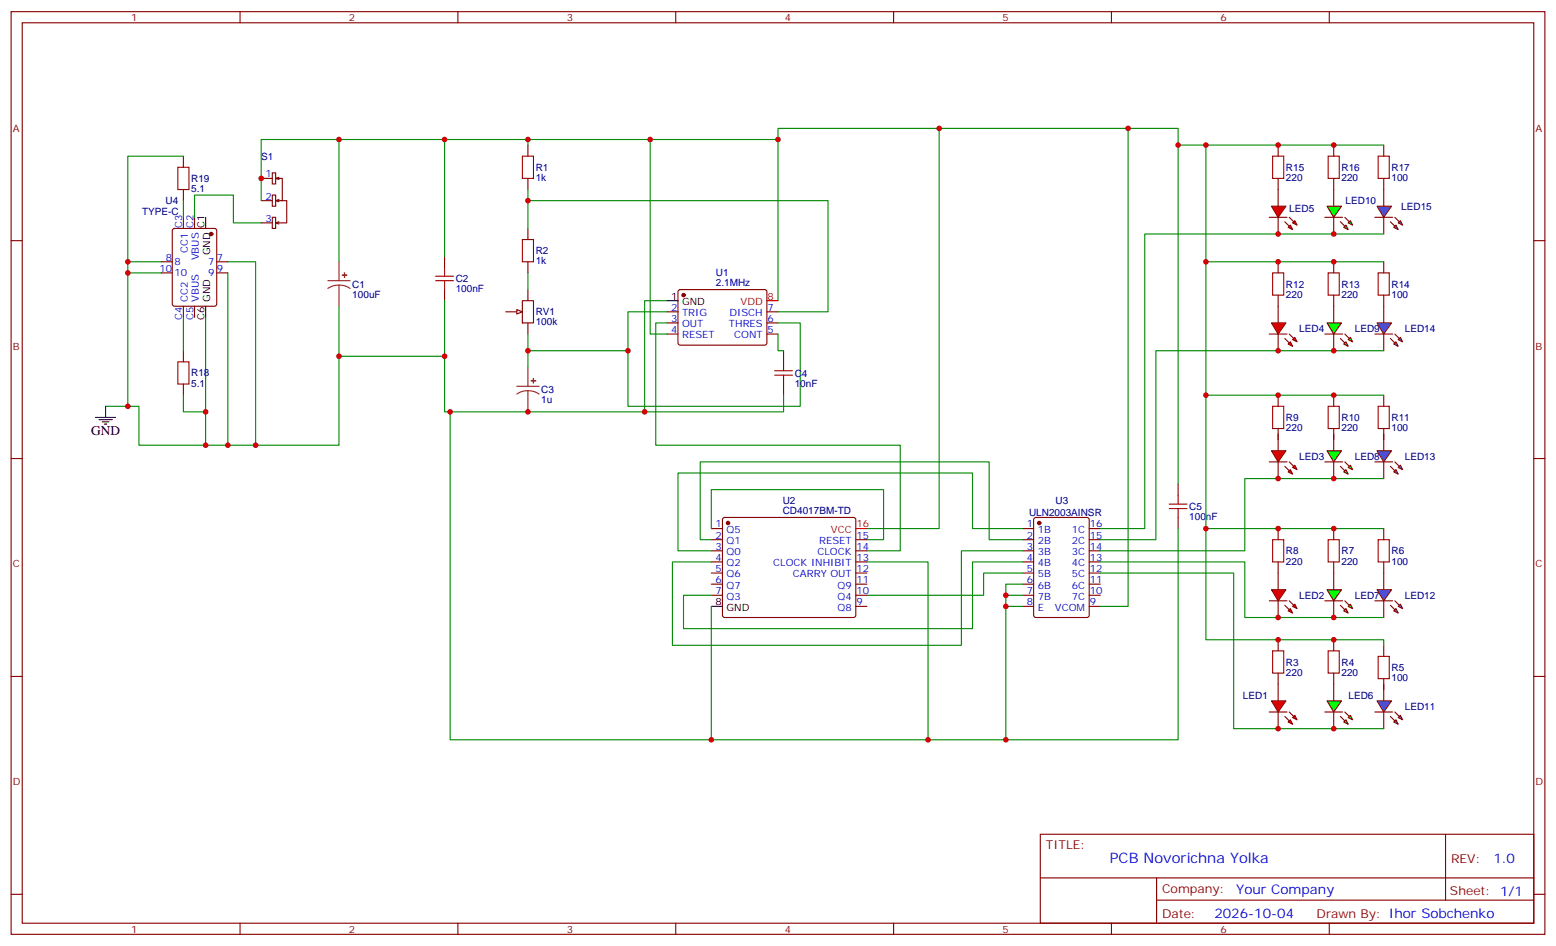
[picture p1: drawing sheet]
<svg xmlns="http://www.w3.org/2000/svg" width="494mm" height="300mm" viewBox="0 0 494 300" stroke-linecap="round" stroke-linejoin="round" font-family="sans-serif">
<path d="M107.6 44.3h33.5v37M141.1 44.3h26.5v1.7M82.9 63.7v-19.4h24.7v38.8M167.6 60.1v12.4M107.6 97.2v44.1h-63.5v-12.4h-10.6M141.1 95.4v17.7h-33.5" fill="none" stroke="#008700" stroke-width=".35"/>
<path d="M30.3 132.5h6.4M31.4 133.2h4.2M32.5 133.9h2.1M33.2 134.6h.7M33.5 128.9v3.6" fill="none" stroke="#000" stroke-width=".35"/>
<g fill="none" stroke="#870000" stroke-width=".35">
<path d="M82.9 56.6h3.5M86.4 54.9h1.1v3.5h-1.1zM87.5 56.6h2.1v7.1h-2.1M87.5 56.6l1 .4M88.5 56.3l-1 .3M167.6 46v3.6M167.6 56.6v3.5M82.9 70.7h3.5M82.9 63.7h3.5M86.4 69h1.1v3.5h-1.1zM86.4 61.9h1.1v3.5h-1.1zM87.5 63.7l1 .3"/>
<path d="M87.5 70.7l1 .4M88.5 63.3l-1 .4M88.5 70.4l-1 .3M89.3 63.7h1.7v7h-3.5M167.6 72.5v3.5M141.1 81.3v3.5M141.1 91.9v3.5M160.5 99h3.5M165.8 95.4h3.5v7.1h-3.5zM167.6 83.1v3.5M167.6 91.9v3.5M167.6 102.5v3.5"/>
</g>
<path d="M104.1 89.1h7M107.6 90.5l-1.9 .2-1.6 .8M107.6 90.5l1.8 .2 1.7 .8M107.6 83.1v6M107.6 90.5v6.7" fill="none" stroke="#8c2424" stroke-width=".35"/>
<g fill="#8c2424" stroke="#8c2424" stroke-width=".35">
<path d="M108.7 87.3h1.4z"/>
<path d="M109.3 86.6l.1 1.4z"/>
</g>
<path d="M165.8 49.6h3.5v7h-3.5zM165.8 76h3.5v7.1h-3.5zM138.3 89.1h5.6M138.3 87.7h5.6M141.1 84.8v2.9M141.1 89.1v2.8" fill="none" stroke="#a10000" stroke-width=".35"/>
<path d="M164 98.2l1.8 .8-1.8 .7z" fill="#f0f0f0" stroke="#870000" stroke-width=".35"/>
<g fill="none" stroke="#008700" stroke-width=".35">
<path d="M167.6 44.3h79.3v51.1M206.4 44.3v61.7h5.3M246.9 44.3v-3.6h51.2v127h-22.9M298.1 40.7h60v151.7h-8.9M358.1 40.7h15.8v112.9M167.6 63.7h95.2v35.3h-15.9M167.6 86.6v5.3M211.7 99h-12.4v29.9h54.7v-26.4h-7.1M211.7 95.4h-7.1v35.3h-63.5v-17.6M167.6 106v10.6M167.6 111.3h31.7M211.7 102.5h-3.6v38.8h77.7v33.5h-10.6"/>
<path d="M246.9 106v5.3h1.8M142.9 130.7v104.1h82.9v-42.4M248.7 125.4v5.3h-44.1M225.8 167.7v-12.3h54.7v15.9h-5.3M225.8 171.3h-3.6v-24.7h91.8v24.7h10.6M275.2 178.3h19.4v56.5h-68.8M324.6 167.7h-15.9v-17.6h-93.5v24.7h10.6M324.6 174.8h-19.4v30h-91.8v-26.5h12.4M324.6 178.3h-15.9v21.2h-91.7v-10.6h8.8M373.9 167.7v67.1h-54.6M319.3 188.9h5.3M319.3 192.4h5.3"/>
<path d="M324.6 181.9h-12.4v7h-37M324.6 185.4h-5.3v49.4h-24.7"/>
</g>
<g fill="none" stroke="#870000" stroke-width=".35">
<path d="M211.7 99h3.5M215.4 92.1l.5-.2 27.1 .1 .4 .6v16.5l-.7 .4h-27.1l-.4-.7v-16.2zM243.4 99h3.5M211.7 102.5h3.5M211.7 106h3.5M243.4 102.5h3.5M243.4 106h3.5M248.7 111.3v3.5M248.7 121.9v3.5M373.9 153.6v3.6M225.8 167.7h3.5M225.8 171.3h3.5"/>
<path d="M225.8 174.8h3.5M225.8 178.3h3.5M229.5 164.4l.5-.2h40.9l.5 .2 .2 .5v30.6l-.7 .5-41.2-.1-.4-.6v-30.4zM271.6 171.3h3.6M271.6 174.8h3.6M271.6 178.3h3.6M324.6 167.7h3.5M324.6 171.3h3.5M324.6 174.8h3.5M324.6 178.3h3.5M328.3 164.4l.5-.2h16.2l.7 .4v30.7l-.4 .6-16.5 .1-.7-.5v-30.6zM345.7 167.7h3.5"/>
<path d="M345.7 171.3h3.5M345.7 174.8h3.5M345.7 178.3h3.5M373.9 164.2v3.5M225.8 181.9h3.5M225.8 185.4h3.5M225.8 188.9h3.5M271.6 181.9h3.6M271.6 185.4h3.6M271.6 188.9h3.6M271.6 192.4h3.6M324.6 181.9h3.5"/>
<path d="M324.6 185.4h3.5M324.6 188.9h3.5M324.6 192.4h3.5M345.7 181.9h3.5M345.7 185.4h3.5M345.7 188.9h3.5M345.7 192.4h3.5"/>
</g>
<g fill="#870000" stroke="#870000" stroke-width=".35">
<circle cx="217" cy="93.7" r=".53"/>
<circle cx="231.1" cy="166" r=".53"/>
<circle cx="329.8" cy="166" r=".53"/>
</g>
<path d="M211.7 95.4h3.5M225.8 192.4h3.5" fill="none" stroke="#000" stroke-width=".35"/>
<path d="M243.4 95.4h3.5M271.6 167.7h3.6" fill="none" stroke="#f00" stroke-width=".35"/>
<path d="M167.6 116.6v6M164 122.6h7.1M167.6 124l-1.9 .2-1.7 .9M167.6 124l1.8 .2 1.7 .9M167.6 124v6.7" fill="none" stroke="#8c2424" stroke-width=".35"/>
<g fill="#8c2424" stroke="#8c2424" stroke-width=".35">
<path d="M168.6 120.8l1.4 .1z"/>
<path d="M169.3 120.1v1.4z"/>
</g>
<path d="M245.9 119.1h5.6M245.9 117.7h5.6M248.7 114.8v2.9M248.7 119.1v2.8M371.1 160h5.7M373.9 157.2v2.8M371.1 161.4h5.7M373.9 161.4v2.8" fill="none" stroke="#a10000" stroke-width=".35"/>
<g fill="#f00" stroke="#870000" stroke-width=".35">
<path d="M403.6 222.4h4.6l-2.5 3.6z"/>
<path d="M402.9 226h5.6z"/>
</g>
<g fill="#870000" stroke="#870000" stroke-width=".35">
<path d="M409.2 226l1.4 1.4z"/>
<path d="M407.8 227.4l1.4 1.4z"/>
</g>
<g fill="#f00" stroke="#870000" stroke-width=".35">
<path d="M410.3 227.7l.7-.7 .7 1.4z"/>
<path d="M408.9 229.1l.7-.7 .7 1.4z"/>
</g>
<path d="M405.7 217.1v5.3M405.7 226v5.2" fill="none" stroke="#870000" stroke-width=".35"/>
<g fill="#f00" stroke="#870000" stroke-width=".35">
<path d="M403.6 187.1h4.6l-2.5 3.6z"/>
<path d="M402.9 190.7h5.6z"/>
</g>
<g fill="#870000" stroke="#870000" stroke-width=".35">
<path d="M409.2 190.7l1.4 1.4z"/>
<path d="M407.8 192.1l1.4 1.4z"/>
</g>
<g fill="#f00" stroke="#870000" stroke-width=".35">
<path d="M410.3 192.4l.7-.7 .7 1.4z"/>
<path d="M408.9 193.9l.7-.8 .7 1.5z"/>
</g>
<path d="M405.7 181.9v5.2M405.7 190.7v5.3" fill="none" stroke="#870000" stroke-width=".35"/>
<g fill="#f00" stroke="#870000" stroke-width=".35">
<path d="M403.6 143.1h4.6l-2.5 3.5z"/>
<path d="M402.9 146.6h5.6z"/>
</g>
<g fill="#870000" stroke="#870000" stroke-width=".35">
<path d="M409.2 146.6l1.4 1.4z"/>
<path d="M407.8 148l1.4 1.4z"/>
</g>
<g fill="#f00" stroke="#870000" stroke-width=".35">
<path d="M410.3 148.3l.7-.7 .7 1.4z"/>
<path d="M408.9 149.8l.7-.8 .7 1.5z"/>
</g>
<path d="M405.7 137.8v5.3M405.7 146.6v5.3" fill="none" stroke="#870000" stroke-width=".35"/>
<g fill="#f00" stroke="#870000" stroke-width=".35">
<path d="M403.6 102.5h4.6l-2.5 3.5z"/>
<path d="M402.9 106h5.6z"/>
</g>
<g fill="#870000" stroke="#870000" stroke-width=".35">
<path d="M409.2 106l1.4 1.4z"/>
<path d="M407.8 107.4l1.4 1.4z"/>
</g>
<g fill="#f00" stroke="#870000" stroke-width=".35">
<path d="M410.3 107.8l.7-.7 .7 1.4z"/>
<path d="M408.9 109.2l.7-.7 .7 1.4z"/>
</g>
<path d="M405.7 97.2v5.3M405.7 106v5.3" fill="none" stroke="#870000" stroke-width=".35"/>
<g fill="#f00" stroke="#870000" stroke-width=".35">
<path d="M403.6 65.4h4.6l-2.5 3.6z"/>
<path d="M402.9 69h5.6z"/>
</g>
<g fill="#870000" stroke="#870000" stroke-width=".35">
<path d="M409.2 69l1.4 1.4z"/>
<path d="M407.8 70.4l1.4 1.4z"/>
</g>
<g fill="#f00" stroke="#870000" stroke-width=".35">
<path d="M410.3 70.7l.7-.7 .7 1.4z"/>
<path d="M408.9 72.1l.7-.7 .7 1.4z"/>
</g>
<path d="M405.7 60.1v5.3M405.7 69v5.3" fill="none" stroke="#870000" stroke-width=".35"/>
<path d="M421.2 222.4h4.6l-2.5 3.6z" fill="#0f0" stroke="#870000" stroke-width=".35"/>
<path d="M420.5 226h5.7z" fill="#f00" stroke="#870000" stroke-width=".35"/>
<g fill="#870000" stroke="#870000" stroke-width=".35">
<path d="M426.9 226l1.4 1.4z"/>
<path d="M425.4 227.4l1.5 1.4z"/>
</g>
<g fill="#0f0" stroke="#870000" stroke-width=".35">
<path d="M427.9 227.7l.7-.7 .7 1.4z"/>
<path d="M426.5 229.1l.7-.7 .7 1.4z"/>
</g>
<path d="M423.3 217.1v5.3M423.3 226v5.2" fill="none" stroke="#870000" stroke-width=".35"/>
<path d="M421.2 187.1h4.6l-2.5 3.6z" fill="#0f0" stroke="#870000" stroke-width=".35"/>
<path d="M420.5 190.7h5.7z" fill="#f00" stroke="#870000" stroke-width=".35"/>
<g fill="#870000" stroke="#870000" stroke-width=".35">
<path d="M426.9 190.7l1.4 1.4z"/>
<path d="M425.4 192.1l1.5 1.4z"/>
</g>
<g fill="#0f0" stroke="#870000" stroke-width=".35">
<path d="M428.6 191.7l.7 1.4-1.4-.7z"/>
<path d="M426.5 193.9l.7-.8 .7 1.5z"/>
</g>
<path d="M423.3 181.9v5.2M423.3 190.7v5.3" fill="none" stroke="#870000" stroke-width=".35"/>
<path d="M421.2 143.1h4.6l-2.5 3.5z" fill="#0f0" stroke="#870000" stroke-width=".35"/>
<path d="M420.5 146.6h5.7z" fill="#f00" stroke="#870000" stroke-width=".35"/>
<g fill="#870000" stroke="#870000" stroke-width=".35">
<path d="M426.9 146.6l1.4 1.4z"/>
<path d="M425.4 148l1.5 1.4z"/>
</g>
<g fill="#0f0" stroke="#870000" stroke-width=".35">
<path d="M427.9 148.3l.7-.7 .7 1.4z"/>
<path d="M426.5 149.8l.7-.8 .7 1.5z"/>
</g>
<path d="M423.3 137.8v5.3M423.3 146.6v5.3" fill="none" stroke="#870000" stroke-width=".35"/>
<path d="M421.2 102.5h4.6l-2.5 3.5z" fill="#0f0" stroke="#870000" stroke-width=".35"/>
<path d="M420.5 106h5.7z" fill="#f00" stroke="#870000" stroke-width=".35"/>
<g fill="#870000" stroke="#870000" stroke-width=".35">
<path d="M426.9 106l1.4 1.4z"/>
<path d="M425.4 107.4l1.5 1.4z"/>
</g>
<g fill="#0f0" stroke="#870000" stroke-width=".35">
<path d="M427.9 107.8l.7-.7 .7 1.4z"/>
<path d="M426.5 109.2l.7-.7 .7 1.4z"/>
</g>
<path d="M423.3 97.2v5.3M423.3 106v5.3" fill="none" stroke="#870000" stroke-width=".35"/>
<path d="M421.2 65.4h4.6l-2.5 3.6z" fill="#0f0" stroke="#870000" stroke-width=".35"/>
<path d="M420.5 69h5.7z" fill="#f00" stroke="#870000" stroke-width=".35"/>
<g fill="#870000" stroke="#870000" stroke-width=".35">
<path d="M426.9 69l1.4 1.4z"/>
<path d="M425.4 70.4l1.5 1.4z"/>
</g>
<g fill="#0f0" stroke="#870000" stroke-width=".35">
<path d="M427.9 70.7l.7-.7 .7 1.4z"/>
<path d="M426.5 72.1l.7-.7 .7 1.4z"/>
</g>
<path d="M423.3 60.1v5.3M423.3 69v5.3M439.2 217.1v5.3M439.2 226v5.2" fill="none" stroke="#870000" stroke-width=".35"/>
<g fill="#09f" stroke="#870000" stroke-width=".35">
<path d="M442.4 229.1l.7-.7 .7 1.4z"/>
<path d="M443.8 227.7l.7-.7 .7 1.4z"/>
</g>
<g fill="#870000" stroke="#870000" stroke-width=".35">
<path d="M441.3 227.4l1.4 1.4z"/>
<path d="M442.7 226l1.4 1.4z"/>
</g>
<path d="M436.4 226h5.6z" fill="#f00" stroke="#870000" stroke-width=".35"/>
<path d="M437.1 222.4h4.6l-2.5 3.6z" fill="#09f" stroke="#870000" stroke-width=".35"/>
<path d="M439.2 181.9v5.2M439.2 190.7v5.3" fill="none" stroke="#870000" stroke-width=".35"/>
<g fill="#09f" stroke="#870000" stroke-width=".35">
<path d="M442.4 193.9l.7-.8 .7 1.5z"/>
<path d="M444.5 191.7l.7 1.4-1.4-.7z"/>
</g>
<g fill="#870000" stroke="#870000" stroke-width=".35">
<path d="M441.3 192.1l1.4 1.4z"/>
<path d="M442.7 190.7l1.4 1.4z"/>
</g>
<path d="M436.4 190.7h5.6z" fill="#f00" stroke="#870000" stroke-width=".35"/>
<path d="M437.1 187.1h4.6l-2.5 3.6z" fill="#09f" stroke="#870000" stroke-width=".35"/>
<path d="M439.2 137.8v5.3M439.2 146.6v5.3" fill="none" stroke="#870000" stroke-width=".35"/>
<g fill="#09f" stroke="#870000" stroke-width=".35">
<path d="M442.4 149.8l.7-.8 .7 1.5z"/>
<path d="M443.8 148.3l.7-.7 .7 1.4z"/>
</g>
<g fill="#870000" stroke="#870000" stroke-width=".35">
<path d="M441.3 148l1.4 1.4z"/>
<path d="M442.7 146.6l1.4 1.4z"/>
</g>
<path d="M436.4 146.6h5.6z" fill="#f00" stroke="#870000" stroke-width=".35"/>
<path d="M437.1 143.1h4.6l-2.5 3.5z" fill="#09f" stroke="#870000" stroke-width=".35"/>
<path d="M439.2 97.2v5.3M439.2 106v5.3" fill="none" stroke="#870000" stroke-width=".35"/>
<g fill="#09f" stroke="#870000" stroke-width=".35">
<path d="M442.4 109.2l.7-.7 .7 1.4z"/>
<path d="M443.8 107.8l.7-.7 .7 1.4z"/>
</g>
<g fill="#870000" stroke="#870000" stroke-width=".35">
<path d="M441.3 107.4l1.4 1.4z"/>
<path d="M442.7 106l1.4 1.4z"/>
</g>
<path d="M436.4 106h5.6z" fill="#f00" stroke="#870000" stroke-width=".35"/>
<path d="M437.1 102.5h4.6l-2.5 3.5z" fill="#09f" stroke="#870000" stroke-width=".35"/>
<path d="M439.2 60.1v5.3M439.2 69v5.3" fill="none" stroke="#870000" stroke-width=".35"/>
<g fill="#09f" stroke="#870000" stroke-width=".35">
<path d="M442.4 72.1l.7-.7 .7 1.4z"/>
<path d="M443.8 70.7l.7-.7 .7 1.4z"/>
</g>
<g fill="#870000" stroke="#870000" stroke-width=".35">
<path d="M441.3 70.4l1.4 1.4z"/>
<path d="M442.7 69l1.4 1.4z"/>
</g>
<path d="M436.4 69h5.6z" fill="#f00" stroke="#870000" stroke-width=".35"/>
<path d="M437.1 65.4h4.6l-2.5 3.6z" fill="#09f" stroke="#870000" stroke-width=".35"/>
<g fill="none" stroke="#008700" stroke-width=".35">
<path d="M58.2 49.6h-17.6v79.3M373.9 46h65.3M382.8 46v37.1h56.4M58.2 63.7v5.3M61.7 69v-7.1h12.4v8.8h8.8M439.2 74.3h-75.8v93.4h-14.2M40.6 83.1h10.6M40.6 86.6h10.6M72.3 83.1h8.8v58.2M72.3 86.6v54.7M382.8 83.1v42.3h56.4M58.2 100.7v10.6"/>
<path d="M65.3 100.7v40.6M439.2 111.3h-72.3v60h-17.7M58.2 125.4v5.3h7.1M382.8 125.4v42.3h56.4M439.2 151.9h-44.1v22.9h-45.9M349.2 178.3h45.9v17.7h44.1M382.8 167.7v35.3h56.4v1.8M349.2 181.9h42.4v49.3h47.6"/>
</g>
<g fill="none" stroke="#a10000" stroke-width=".35">
<path d="M56.4 53.1h3.6v7h-3.6zM403.9 49.6h3.6v7h-3.6zM421.6 49.6h3.5v7h-3.5zM437.4 49.6h3.6v7h-3.6zM403.9 86.6h3.6v7.1h-3.6zM421.6 86.6h3.5v7.1h-3.5zM437.4 86.6h3.6v7.1h-3.6zM56.4 114.8h3.6v7.1h-3.6zM403.9 128.9h3.6v7.1h-3.6zM421.6 128.9h3.5v7.1h-3.5zM437.4 128.9h3.6v7.1h-3.6zM403.9 171.3h3.6v7h-3.6z"/>
<path d="M421.6 171.3h3.5v7h-3.5zM437.4 171.3h3.6v7h-3.6zM403.9 206.6h3.6v7h-3.6zM421.6 206.6h3.5v7h-3.5zM437.4 208.3h3.6v7.1h-3.6z"/>
</g>
<g fill="none" stroke="#870000" stroke-width=".35">
<path d="M3.5 3.7h486.9v292.8h-486.9zM7.1 7.2h479.7v285.8h-479.7zM76.2 3.7v3.5M145.3 3.7v3.5M214.5 3.7v3.5M283.6 3.7v3.5M352.8 3.7v3.5M421.9 3.7v3.5M58.2 49.6v3.5M405.7 46v3.6M405.7 56.6v3.5M423.3 46v3.6"/>
<path d="M423.3 56.6v3.5M439.2 46v3.6M439.2 56.6v3.5M3.5 76.4h3.6M54.9 72.7l.5-.2h12.7l.6 .4 .1 23.6-.5 .6-12.9 .1-.7-.5v-23.5zM58.2 60.1v3.6M58.2 69v3.5M61.7 69v3.5M486.8 76.4h3.6M51.2 83.1h3.5M51.2 86.6h3.5M58.2 97.2v3.5"/>
<path d="M61.7 97.2v3.5M68.8 83.1h3.5M68.8 86.6h3.5M405.7 83.1v3.5M405.7 93.7v3.5M423.3 83.1v3.5M423.3 93.7v3.5M439.2 83.1v3.5M439.2 93.7v3.5M58.2 111.3v3.5M58.2 121.9v3.5M405.7 125.4v3.5"/>
<path d="M405.7 136v3.5M423.3 125.4v3.5M423.3 136v3.5M439.2 125.4v3.5M439.2 136v3.5M3.5 145.5h3.6M486.8 145.5h3.6M405.7 167.7v3.6M405.7 178.3v3.6M423.3 167.7v3.6M423.3 178.3v3.6M439.2 167.7v3.6"/>
<path d="M439.2 178.3v3.6M3.5 214.7h3.6M405.7 203v3.6M405.7 213.6v3.5M423.3 203v3.6M423.3 213.6v3.5M439.2 204.8v3.5M439.2 215.4v3.5M486.8 214.7h3.6M330.2 264.8h156.6v28.2h-156.6zM330.2 278.6h156.5M367.1 278.6v14.1"/>
<path d="M458.8 264.8v20.9M3.5 283.8h3.6M76.2 293v3.5M145.3 293v3.5M214.5 293v3.5M283.6 293v3.5M352.8 293v3.5M367.1 285.7h119.6M421.9 293v3.5M486.8 283.8h3.6"/>
</g>
<circle cx="67" cy="74.3" r=".53" fill="#870000" stroke="#870000" stroke-width=".35"/>
<path d="M65.3 69v3.5M65.3 97.2v3.5" fill="none" stroke="#000" stroke-width=".35"/>
<g fill="#c00">
<circle cx="107.6" cy="44.3" r=".88"/>
<circle cx="107.6" cy="113.1" r=".88"/>
<circle cx="141.1" cy="44.3" r=".88"/>
<circle cx="167.6" cy="111.3" r=".88"/>
<circle cx="199.3" cy="111.3" r=".88"/>
<circle cx="141.1" cy="113.1" r=".88"/>
<circle cx="167.6" cy="130.7" r=".88"/>
<circle cx="204.6" cy="130.7" r=".88"/>
<circle cx="167.6" cy="63.7" r=".88"/>
<circle cx="167.6" cy="44.3" r=".88"/>
<circle cx="206.4" cy="44.3" r=".88"/>
<circle cx="246.9" cy="44.3" r=".88"/>
<circle cx="142.9" cy="130.7" r=".88"/>
<circle cx="225.8" cy="234.8" r=".88"/>
<circle cx="294.6" cy="234.8" r=".88"/>
<circle cx="319.3" cy="188.9" r=".88"/>
<circle cx="319.3" cy="192.4" r=".88"/>
<circle cx="298.1" cy="40.7" r=".88"/>
<circle cx="358.1" cy="40.7" r=".88"/>
<circle cx="319.3" cy="234.8" r=".88"/>
<circle cx="423.3" cy="111.3" r=".88"/>
<circle cx="423.3" cy="151.9" r=".88"/>
<circle cx="423.3" cy="196" r=".88"/>
<circle cx="423.3" cy="231.2" r=".88"/>
<circle cx="423.3" cy="74.3" r=".88"/>
<circle cx="373.9" cy="46" r=".88"/>
<circle cx="405.7" cy="46" r=".88"/>
<circle cx="423.3" cy="46" r=".88"/>
<circle cx="382.8" cy="46" r=".88"/>
<circle cx="405.7" cy="83.1" r=".88"/>
<circle cx="423.3" cy="83.1" r=".88"/>
<circle cx="382.8" cy="83.1" r=".88"/>
<circle cx="405.7" cy="125.4" r=".88"/>
<circle cx="423.3" cy="125.4" r=".88"/>
<circle cx="382.8" cy="125.4" r=".88"/>
<circle cx="423.3" cy="167.7" r=".88"/>
<circle cx="405.7" cy="167.7" r=".88"/>
<circle cx="382.8" cy="167.7" r=".88"/>
<circle cx="405.7" cy="74.3" r=".88"/>
<circle cx="405.7" cy="111.3" r=".88"/>
<circle cx="405.7" cy="151.9" r=".88"/>
<circle cx="405.7" cy="196" r=".88"/>
<circle cx="405.7" cy="231.2" r=".88"/>
<circle cx="82.9" cy="56.6" r=".88"/>
<circle cx="405.7" cy="203" r=".88"/>
<circle cx="423.3" cy="203" r=".88"/>
<circle cx="65.3" cy="141.3" r=".88"/>
<circle cx="65.3" cy="130.7" r=".88"/>
<circle cx="40.6" cy="128.9" r=".88"/>
<circle cx="40.6" cy="83.1" r=".88"/>
<circle cx="40.6" cy="86.6" r=".88"/>
<circle cx="81.1" cy="141.3" r=".88"/>
<circle cx="72.3" cy="141.3" r=".88"/>
</g>
<text font-size="4.6" fill="#00f" x="352.3" y="273.8">PCB Novorichna Yolka</text>
<text font-size="4.2" x="28.9" y="138.1">GND</text>
<g font-size="4.2" fill="#00f">
<text x="474" y="274">1.0</text>
<text x="392.4" y="283.6">Your Company</text>
<text x="385.5" y="291.4">2026-10-04</text>
</g>
<g font-size="3.9" fill="#800">
<text x="332" y="269.3">TITLE:</text>
<text x="460.6" y="274">REV:</text>
<text x="368.9" y="283.5">Company:</text>
<text x="460.2" y="284.2">Sheet: 1/1</text>
<text x="368.9" y="291.2">Date:</text>
<text x="417.9" y="291.3">Drawn By: Ihor Sobchenko</text>
</g>
<g font-size="3.2" fill="#800">
<text x="41.6" y="6.7">1</text>
<text x="110.8" y="6.7">2</text>
<text x="179.9" y="6.7">3</text>
<text x="249.1" y="6.7">4</text>
<text x="318.2" y="6.7">5</text>
<text x="387.3" y="6.7">6</text>
<text x="4.1" y="41.8">A</text>
<text x="487.4" y="41.8">A</text>
<text x="4.1" y="110.9">B</text>
<text x="487.4" y="110.9">B</text>
<text x="4.1" y="180.1">C</text>
<text x="487.4" y="180.1">C</text>
<text x="4.1" y="249.2">D</text>
<text x="487.4" y="249.2">D</text>
<text x="41.6" y="296">1</text>
<text x="110.8" y="296">2</text>
<text x="179.9" y="296">3</text>
<text x="249.1" y="296">4</text>
<text x="318.2" y="296">5</text>
<text x="387.3" y="296">6</text>
</g>
<g font-size="3.2" fill="#000080">
<text x="82.9" y="50.7">S1</text>
<text x="60.7" y="57.7">R19</text>
<text x="170" y="57.4">1k</text>
<text x="170" y="54.2">R1</text>
<text x="408.2" y="57.5">220</text>
<text x="408.2" y="54.2">R15</text>
<text x="425.8" y="57.5">220</text>
<text x="425.8" y="54.2">R16</text>
<text x="441.7" y="57.5">100</text>
<text x="441.7" y="54.2">R17</text>
<text x="52.6" y="64.8">U4</text>
<text x="60.7" y="60.9">5.1</text>
<text x="427.1" y="64.8">LED10</text>
<text x="45.1" y="68.3">TYPE-C</text>
<text x="409.2" y="67.2">LED5</text>
<text x="444.8" y="66.6">LED15</text>
<text x="170" y="83.9">1k</text>
<text x="170" y="80.7">R2</text>
<text x="144.6" y="89.5">C2</text>
<text x="227.2" y="87.5">U1</text>
<text x="111.8" y="94.5">100uF</text>
<text x="111.8" y="91.3">C1</text>
<text x="144.6" y="92.7">100nF</text>
<text x="227.2" y="90.7">2.1MHz</text>
<text x="408.2" y="94.5">220</text>
<text x="408.2" y="91.3">R12</text>
<text x="425.8" y="94.5">220</text>
<text x="425.8" y="91.3">R13</text>
<text x="441.7" y="94.5">100</text>
<text x="441.7" y="91.3">R14</text>
<text x="170" y="100.1">RV1</text>
<text x="170" y="103.3">100k</text>
<text x="412.4" y="105.4">LED4</text>
<text x="430" y="105.4">LED9</text>
<text x="445.9" y="105.4">LED14</text>
<text x="60.7" y="119.5">R18</text>
<text x="252.2" y="119.5">C4</text>
<text x="60.7" y="122.7">5.1</text>
<text x="171.8" y="124.8">C3</text>
<text x="252.2" y="122.7">10nF</text>
<text x="171.8" y="128">1u</text>
<text x="408.2" y="136.8">220</text>
<text x="408.2" y="133.6">R9</text>
<text x="425.8" y="136.8">220</text>
<text x="425.8" y="133.6">R10</text>
<text x="441.7" y="136.8">100</text>
<text x="441.7" y="133.6">R11</text>
<text x="412.4" y="146">LED3</text>
<text x="430" y="146">LED8</text>
<text x="445.9" y="146">LED13</text>
<text x="248.4" y="159.8">U2</text>
<text x="335.1" y="159.9">U3</text>
<text x="377.5" y="161.8">C5</text>
<text x="248.4" y="163.1">CD4017BM-TD</text>
<text x="326.6" y="163.6">ULN2003AINSR</text>
<text x="377.5" y="165.1">100nF</text>
<text x="408.2" y="179.2">220</text>
<text x="408.2" y="175.9">R8</text>
<text x="425.8" y="179.2">220</text>
<text x="425.8" y="175.9">R7</text>
<text x="441.7" y="179.2">100</text>
<text x="441.7" y="175.9">R6</text>
<text x="412.4" y="190.1">LED2</text>
<text x="430" y="190.1">LED7</text>
<text x="445.9" y="190.1">LED12</text>
<text x="408.2" y="214.4">220</text>
<text x="408.2" y="211.2">R3</text>
<text x="425.8" y="214.4">220</text>
<text x="425.8" y="211.2">R4</text>
<text x="441.7" y="213">R5</text>
<text x="394.5" y="221.8">LED1</text>
<text x="428" y="221.8">LED6</text>
<text x="441.7" y="216.2">100</text>
<text x="445.9" y="225.4">LED11</text>
</g>
<g font-size="3.2" fill="#00f">
<text x="84.2" y="56.3">1</text>
<text x="84.2" y="63.3">2</text>
<text x="84.2" y="70.4">3</text>
<text x="57.9" y="72.3" transform="rotate(-90 57.9 72.3)">C3</text>
<text x="61.4" y="72.3" transform="rotate(-90 61.4 72.3)">C2</text>
<text x="52.7" y="82.7">8</text>
<text x="59.6" y="80.2" transform="rotate(-90 59.6 80.2)">CC1</text>
<text x="63.1" y="82.6" transform="rotate(-90 63.1 82.6)">VBUS</text>
<text x="68.8" y="82.7">7</text>
<text x="50.6" y="86.3">10</text>
<text x="55.4" y="84.1">8</text>
<text x="55.4" y="87.7">10</text>
<text x="66.1" y="84.1">7</text>
<text x="66.1" y="87.7">9</text>
<text x="68.8" y="86.3">9</text>
<text x="59.6" y="95.9" transform="rotate(-90 59.6 95.9)">CC2</text>
<text x="63.1" y="95.9" transform="rotate(-90 63.1 95.9)">VBUS</text>
<text x="57.9" y="101.6" transform="rotate(-90 57.9 101.6)">C4</text>
<text x="61.4" y="101.6" transform="rotate(-90 61.4 101.6)">C5</text>
<text x="213" y="98.6">2</text>
<text x="216.5" y="100.4">TRIG</text>
<text x="231.6" y="100.4">DISCH</text>
<text x="243.6" y="98.6">7</text>
<text x="213" y="102.1">3</text>
<text x="213" y="105.7">4</text>
<text x="216.5" y="103.9">OUT</text>
<text x="216.5" y="107.4">RESET</text>
<text x="231.4" y="103.9">THRES</text>
<text x="233.1" y="107.4">CONT</text>
<text x="243.6" y="105.7">5</text>
<text x="243.6" y="102.1">6</text>
<text x="227.1" y="167.4">1</text>
<text x="325.9" y="167.4">1</text>
<text x="345.9" y="167.4">16</text>
<text x="227.1" y="170.9">2</text>
<text x="230.6" y="169.2">Q5</text>
<text x="230.6" y="172.7">Q1</text>
<text x="260" y="172.7">RESET</text>
<text x="271.8" y="170.9">15</text>
<text x="325.9" y="170.9">2</text>
<text x="329.4" y="169.2">1B</text>
<text x="329.4" y="172.7">2B</text>
<text x="340.2" y="172.7">2C</text>
<text x="340.2" y="169.2">1C</text>
<text x="345.9" y="170.9">15</text>
<text x="227.1" y="174.4">3</text>
<text x="227.1" y="178">4</text>
<text x="230.6" y="176.2">Q0</text>
<text x="230.6" y="179.7">Q2</text>
<text x="245.4" y="179.7">CLOCK INHIBIT</text>
<text x="259.4" y="176.2">CLOCK</text>
<text x="271.8" y="178">13</text>
<text x="271.8" y="174.4">14</text>
<text x="325.9" y="174.4">3</text>
<text x="325.9" y="178">4</text>
<text x="329.4" y="176.2">3B</text>
<text x="329.4" y="179.7">4B</text>
<text x="340.2" y="179.7">4C</text>
<text x="340.2" y="176.2">3C</text>
<text x="345.9" y="178">13</text>
<text x="345.9" y="174.4">14</text>
<text x="227.1" y="181.5">5</text>
<text x="227.1" y="185">6</text>
<text x="230.6" y="183.3">Q6</text>
<text x="251.7" y="183.3">CARRY OUT</text>
<text x="271.8" y="185">11</text>
<text x="271.8" y="181.5">12</text>
<text x="325.9" y="181.5">5</text>
<text x="325.9" y="185">6</text>
<text x="329.4" y="183.3">5B</text>
<text x="340.2" y="183.3">5C</text>
<text x="345.9" y="185">11</text>
<text x="345.9" y="181.5">12</text>
<text x="227.1" y="188.6">7</text>
<text x="230.6" y="186.8">Q7</text>
<text x="230.6" y="190.3">Q3</text>
<text x="265.8" y="190.3">Q4</text>
<text x="265.8" y="186.8">Q9</text>
<text x="271.8" y="188.6">10</text>
<text x="325.9" y="188.6">7</text>
<text x="329.4" y="186.8">6B</text>
<text x="329.4" y="190.3">7B</text>
<text x="340.2" y="190.3">7C</text>
<text x="340.2" y="186.8">6C</text>
<text x="345.9" y="188.6">10</text>
<text x="265.8" y="193.9">Q8</text>
<text x="271.8" y="192.1">9</text>
<text x="325.9" y="192.1">8</text>
<text x="329.4" y="193.9">E</text>
<text x="334.9" y="193.9">VCOM</text>
<text x="345.9" y="192.1">9</text>
</g>
<g font-size="3.2">
<text x="64.9" y="72.3" transform="rotate(-90 64.9 72.3)">C1</text>
<text x="66.7" y="81.1" transform="rotate(-90 66.7 81.1)">GND</text>
<text x="66.7" y="95.9" transform="rotate(-90 66.7 95.9)">GND</text>
<text x="213" y="95.1">1</text>
<text x="64.9" y="101.6" transform="rotate(-90 64.9 101.6)">C6</text>
<text x="216.5" y="96.8">GND</text>
<text x="227.1" y="192.1">8</text>
<text x="230.6" y="193.9">GND</text>
</g>
<g font-size="3.2" fill="#f00">
<text x="243.6" y="95.1">8</text>
<text x="235.1" y="96.8">VDD</text>
<text x="271.8" y="167.4">16</text>
<text x="263.7" y="169.2">VCC</text>
</g>
</svg>
